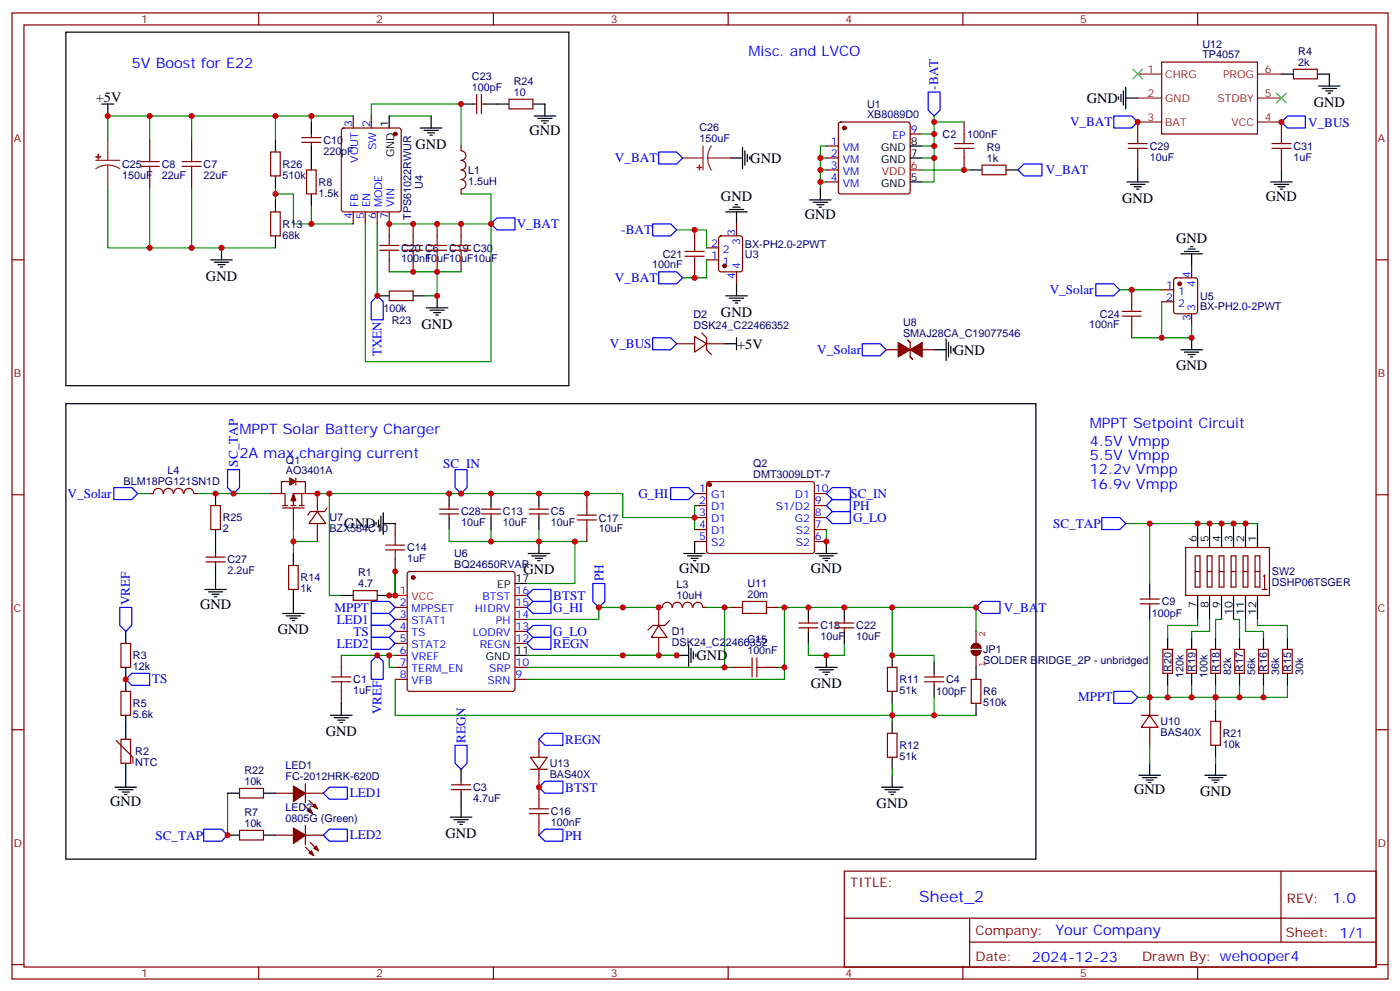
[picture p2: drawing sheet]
<svg xmlns="http://www.w3.org/2000/svg" width="412mm" height="292mm" viewBox="0 0 412 292" stroke-linecap="round" stroke-linejoin="round" font-family="sans-serif">
<g fill="none" stroke="#870000" stroke-width=".35">
<path d="M3.5 3.8h405.4v284.3h-405.4zM7.1 7.3h398.2v277.3h-398.2zM76.2 3.8v3.5M145.3 3.8v3.5M214.5 3.8v3.5M283.6 3.8v3.5M342.2 18.3h28.2v21.1h-28.2zM352.8 3.8v3.5M91.7 39.4v1.1M100.8 37.9l.4-.2h16.3l.5 .2 .2 .5v23.3l-.3 .5-.4 .2h-16.3l-.5-.3-.2-.4v-23.3zM104.1 34.1v3.6M109.4 34.1v3.6"/>
<path d="M139.3 30.6h1.1M140.4 27.8v5.6M141.8 27.8v5.6M141.8 30.6h1.1M149.9 29.2h7.1v2.8h-7.1zM247.2 36.1l.4-.2h19.8l.5 .2 .2 .5v19.8l-.2 .5-.5 .2h-19.8l-.4-.3-.3-.4v-19.8zM268.1 39.4h3.5M284 35.9v3.5M335.1 35.9v3.5M377.5 35.9v3.5M381 20.4h7.1v2.8h-7.1zM44.1 41.2v3.5"/>
<path d="M44.1 51.8v3.5M56.4 41.2v3.5M56.4 51.8v3.5M79.7 44.7h2.8v7.1h-2.8zM88.9 41.9h5.6M88.9 40.5h5.6M90.3 50h2.8v7.1h-2.8zM91.7 41.9v1.1M135.8 43v1.4a1.41 1.41 0 0 1 1.4 1.4 1.41 1.41 0 0 1-1.4 1.4 1.41 1.41 0 0 1 1.4 1.4 1.41 1.41 0 0 1-1.4 1.4 1.41 1.41 0 0 1 1.4 1.4 1.41 1.41 0 0 1-1.4 1.4 1.41 1.41 0 0 1 1.4 1.5 1.41 1.41 0 0 1-1.4 1.4v1.4M243.4 43h3.5M243.4 46.5h3.5M243.4 50h3.5"/>
<path d="M243.4 53.6h3.5M284 46.5v3.5M289.3 48.6h7v2.8h-7zM335.1 46.5v3.5M377.5 46.5v3.5M3.5 76.5h3.6M79.7 62.4h2.8v7h-2.8zM104.1 62.4v3.5M107.6 62.4v3.5M111.1 62.4v3.5M114.7 62.4v7M114.7 76.5v3.5"/>
<path d="M121.7 65.9v3.5M121.7 76.5v3.5M128.8 65.9v3.5M128.8 76.5v3.5M135.8 65.9v3.5M135.8 76.5v3.5M204.6 67.7v3.5M204.6 78.2v3.6M208.1 76.5h3.6M208.1 73h3.6M211.9 69.6l.5-.2h5.6l.7 .5v9.4l-.4 .7h-5.9l-.7-.5v-9.4zM217 65.9v3.5"/>
<path d="M351 78.2v3.6M405.3 76.5h3.6M114.7 85.7h7v2.8h-7zM204.6 99.1l3.5 2.1-3.5 2.4zM206.7 98l1.4 1.4v3.5l1.4 1.5M217 80v3.5M333.4 85.3v3.5M333.4 95.9v3.5M342.2 85.3h3.5M342.2 88.8h3.5M346 82l.4-.2h5.7l.6 .4 .1 9.5-.5 .6-5.9 .1-.6-.5-.1-9.4zM351 92.4v3.5"/>
<path d="M199.3 101.2h5.3M208.1 101.2h5.3M261.1 102.9h3.5M268.1 105.1l.7 .7-.7-.7M268.1 100.8l-.7-.7 .7 .7M268.1 100.8v4.3M271.6 102.9h3.6M3.5 145.6h3.6M44.1 145.3h1.1M45.2 145.2a1.41 1.41 0 0 1 1.4-1.5 1.41 1.41 0 0 1 1.4 1.6M48.2 145.2a1.41 1.41 0 0 1 1.4-1.5 1.41 1.41 0 0 1 1.4 1.5M51.2 145.2a1.41 1.41 0 0 1 1.4-1.5 1.41 1.41 0 0 1 1.4 1.5"/>
<path d="M54.2 145.2a1.41 1.41 0 0 1 1.4-1.5 1.41 1.41 0 0 1 1.4 1.6M57.1 145.3h1.1M62.1 148.8h2.8v7.1h-2.8zM79.4 145.3h3.5M83.3 149.5h6.3M83.3 148.8h1.4M85.4 141.7h-2.5v3.6h1.1v3.5M85.7 148.8h1.4M86.4 149.5v6.4M87.1 141.7h2.9v3.6M87.1 140.7v2.1M88.2 148.8h1.4"/>
<path d="M88.9 145.3v3.5M90 145.3h-3.6v3.5M90 145.3h3.5v5.3M93.5 150.6l2.5 3.5h-5zM93.5 154.1v5.3M96.3 149.5l-.7 1.1h-4.2l-.7 1M116.4 154.1v3.5M129.5 151.3h5.6M129.5 149.9h5.6M132.3 148.8v1.1M132.3 151.3v1M141.8 151.3h5.7"/>
<path d="M141.8 149.9h5.7M144.6 148.8v1.1M144.6 151.3v1M155.9 151.3h5.7M155.9 149.9h5.7M158.7 148.8v1.1M158.7 151.3v1M172.9 145.3v3.5M172.9 155.9v3.5M204.6 148.8h3.5M204.6 145.3h3.5M204.6 152.3h3.5"/>
<path d="M204.6 155.9h3.5M204.6 159.4h3.5M208.4 142l.4-.3 30.7 .1 .4 .7-.1 20-.6 .4-30.6-.1-.5-.6v-19.7zM239.9 148.8h3.5M239.9 145.3h3.5M239.9 152.3h3.5M239.9 155.9h3.5M239.9 159.4h3.5M405.3 145.6h3.6M60.7 165.4h5.6M60.7 164h5.6M63.5 162.9v1.1"/>
<path d="M63.5 165.4v1M85 166.4h2.8v7.1h-2.8zM104.1 173.8h7v2.9h-7zM116.4 178.8h3.5M116.4 164.7v3.5M120.2 168.4l.4-.2h30.4l.5 .2 .2 .5v33.9l-.2 .5-.5 .2h-30.4l-.4-.3-.3-.4v-33.9zM151.7 178.8h3.5M151.7 175.3h3.5M195.1 178.8h-1.1v5.3M195.1 178.8a1.41 1.41 0 0 1 1.4-1.5 1.41 1.41 0 0 1 1.4 1.5M198.1 178.8a1.41 1.41 0 0 1 1.4-1.5 1.41 1.41 0 0 1 1.4 1.5M201.1 178.8a1.41 1.41 0 0 1 1.4-1.5 1.41 1.41 0 0 1 1.4 1.5"/>
<path d="M204.2 178.8a1.41 1.41 0 0 1 1.4-1.5 1.41 1.41 0 0 1 1.4 1.5M207.1 178.8h1M215.2 178.8h3.5M225.8 178.8h3.5M335.8 177.7h5.7M335.8 176.3h5.7M338.7 175.3v1M338.7 177.7v1.1M349.2 161.1h24.7v14.2h-24.7zM352.1 163.6h1.4v9.2h-1.4zM352.1 168.2h1.4M355.6 163.6h1.4v9.2h-1.4z"/>
<path d="M355.6 168.2h1.4M359.1 163.6h1.4v9.2h-1.4zM359.1 168.2h1.4M362.7 163.6h1.4v9.2h-1.4zM362.7 168.2h1.4M366.2 163.6h1.4v9.2h-1.4zM366.2 168.2h1.4M369.7 163.6h1.4v9.2h-1.4zM369.7 168.2h1.4M371.8 173.5h1.4M372.2 169.6l.3-.3v4.2M35.6 189.4h2.9v7h-2.9z"/>
<path d="M100.5 192.9v3.5M116.4 182.3h3.5M116.4 185.8h3.5M116.4 189.4h3.5M116.4 192.9h3.5M116.4 196.4h3.5M116.4 200h3.5M151.7 182.3h3.5M151.7 185.8h3.5M151.7 189.4h3.5M151.7 196.4h3.5M151.7 200h3.5"/>
<path d="M194 184.1l2.5 3.5h-4.6zM194 187.6v5.3M197.2 182.7l-1.4 1.4h-3.5l-1.4 1.4M215.2 196.4h3.5M225.8 196.4h3.5M235.3 184.8h5.6M235.3 183.4h5.6M238.1 182.3v1.1M238.1 184.8v1M245.9 184.8h5.6M245.9 183.4h5.6M248.7 182.3v1.1"/>
<path d="M248.7 184.8v1M261.4 196.4h2.8v7.1h-2.8zM272.3 199.2h5.7M275.2 198.2v1M286.1 200h2.8v7h-2.8zM342.5 191.1h2.9v7.1h-2.9zM349.6 191.1h2.8v7.1h-2.8zM356.7 191.1h2.8v7.1h-2.8zM363.7 191.1h2.8v7.1h-2.8zM370.8 191.1h2.8v7.1h-2.8zM377.8 191.1h2.8v7.1h-2.8zM3.5 214.8h3.6"/>
<path d="M34.2 217.9l5 5v1.7M35.6 217.6h2.9v7h-2.9zM35.6 203.5h2.9v7h-2.9zM100.5 203.5v3.5M158.7 217.6v5.3M261.4 215.8h2.8v7.1h-2.8zM272.3 200.7h5.7M275.2 200.7v1M336.2 210.5h4.9M338.7 210.5l2.4 3.6h-4.9zM338.7 205.2v5.3M338.7 214.1v5.3"/>
<path d="M356.7 212.3h2.8v7.1h-2.8zM405.3 214.8h3.6M70.6 232.1h7v2.8h-7zM81.1 233.5h5.3M89.6 237l2.5 2.5M90 233.5h5.2M90 230.6v5.7M91 235.6l2.5 2.5M133 232.4h5.6M133 231h5.6M135.8 229.9v1.1M135.8 232.4v1.1"/>
<path d="M156.3 222.9h4.9l-2.5 3.5zM156.3 226.4h4.9M158.7 226.4v8.8M70.6 244.4h7v2.8h-7zM81.1 245.8h5.3M90 243v5.6M90 245.8h5.2M90 249.3l2.4 2.5M91.4 247.9l2.4 2.5M158.7 242.3v3.5M248.7 256.4h156.6v28.2h-156.6zM377.3 256.4v20.9"/>
<path d="M248.7 270.2h156.5M285.6 277.3h119.6M285.6 270.2v14.2M3.5 283.9h3.6M76.2 284.6v3.5M145.3 284.6v3.5M214.5 284.6v3.5M283.6 284.6v3.5M352.8 284.6v3.5M405.3 283.9h3.6"/>
</g>
<g fill="none" stroke="#000" stroke-width=".35">
<path d="M19.4 9.5h148.2v104h-148.2zM30 30.6h3.5M31.7 30.6v3.5M91.7 35.9v3.5M114.7 34.1v3.6M123.8 37.7h6.4M124.9 38.4h4.2M125.9 39.1h2.2M126.6 39.8h.8M127 34.1v3.6M135.8 30.6h3.5M142.9 30.6h7"/>
<path d="M157 30.6h3.5v3.5M157.3 34.1h6.4M158.4 34.9h4.2M159.5 35.6h2.1M160.2 36.3h.7M329.5 28.5v.7M330.2 27.8v2.1M330.9 26.7v4.3M331.6 28.9h3.5M331.6 25.7v6.3M377.5 21.8h3.5M388.1 21.8h3.5v3.5"/>
<path d="M388.4 25.3h6.4M389.5 26h4.2M390.5 26.7h2.1M391.2 27.4h.7M81.1 41.2v3.5M81.1 51.8v3.5M81.1 58.8v3.6M91.7 43v7M91.7 57.1v3.5M215.2 46.5h3.5M218.7 43.3v6.4M219.4 44.4v4.2"/>
<path d="M220.1 45.4v2.2M220.8 46.1v.7M238.5 58.8h6.3M239.5 59.5h4.3M241.7 55.3v3.5M268.1 46.5h3.5M268.1 53.6h3.5M268.1 43h3.5M285.8 50h3.5M296.3 50h3.6M332 53.6h6.3M333 54.3h4.3"/>
<path d="M334.1 55h2.1M334.8 55.7h.7M335.1 50v3.6M374.3 53.6h6.3M375.4 54.3h4.2M376.4 55h2.1M377.1 55.7h.7M377.5 50v3.6M62.1 76.5h6.3M63.1 77.2h4.3M64.2 77.9h2.1M64.9 78.6h.7"/>
<path d="M65.3 73v3.5M81.1 69.4v3.6M213.8 62.4h6.3M214.8 61.7h4.3M215.9 61h2.1M216.6 60.3h.7M217 62.4v3.5M240.6 60.3h2.1M241.3 61h.7M347.8 74.7h6.4M348.9 74h4.2M350 73.3h2.1"/>
<path d="M350.7 72.6h.7M351 74.7v3.5M111.1 87.1h3.6M121.7 87.1h3.5M125.6 90.6h6.3M126.6 91.3h4.3M127.7 92h2.1M128.4 92.7h.7M128.8 87.1v3.5M213.8 87.1h6.3M214.8 87.8h4.3M215.9 88.5h2.1"/>
<path d="M216.6 89.2h.7M217 83.5v3.6M217 99.4v3.5M278.7 99.8v6.3M351 99.4v3.5M19.4 118.8h285.8v134.1h-285.8zM213.4 101.2h3.6M275.2 102.9h3.5M279.4 100.8v4.3M280.1 101.9v2.1M280.8 102.6v.7M347.8 102.9h6.4"/>
<path d="M348.9 103.6h4.2M350 104.4h2.1M350.7 105.1h.7M63.5 145.3v3.5M63.5 155.9v7M110.8 153.7v.7M111.5 153v2.2M112.2 152v4.2M112.9 154.1h3.5M112.9 150.9v6.4M132.3 145.3v3.5M132.3 152.3v3.6"/>
<path d="M144.6 145.3v3.5M144.6 152.3v3.6M158.7 145.3v3.5M158.7 152.3v3.6M158.7 159.4v3.5M204.6 159.4v3.5M243.4 159.4v3.5M352.8 154.1v7M356.3 154.1v7M359.8 154.1v7M363.4 154.1v7M366.9 154.1v7"/>
<path d="M370.4 154.1v7M60.3 173.5h6.4M61.4 174.2h4.2M62.4 174.9h2.2M63.1 175.6h.8M63.5 166.4v7.1M86.4 162.9v3.5M86.4 173.5v7.1M100.5 175.3h3.6M111.1 175.3h3.6M151.7 171.7h3.5M155.6 162.9h6.3"/>
<path d="M156.6 163.6h4.3M157.7 164.3h2.1M158.4 165h.7M201.4 162.9h6.4M202.5 163.6h4.2M203.6 164.3h2.1M204.3 165h.7M238.1 178.8v3.5M240.2 162.9h6.4M241.3 163.6h4.2M242.4 164.3h2.1M243.1 165h.7"/>
<path d="M248.7 178.8v3.5M338.7 171.7v3.6M338.7 178.8v3.5M352.8 175.3v7M356.3 175.3v7M359.8 175.3v7M363.4 175.3v7M366.9 175.3v7M370.4 175.3v7M37 185.8v3.6M37 196.4v7.1M83.3 180.6h6.3"/>
<path d="M84.3 181.3h4.2M85.4 182h2.1M86.1 182.7h.7M151.7 192.9h3.5M199.3 192.9h3.5M202.8 189.7v6.4M203.6 190.8v4.2M204.3 191.8v2.2M205 192.5v.8M238.1 185.8v3.6M240.2 196.4h6.4M241.3 197.1h4.2"/>
<path d="M242.4 197.8h2.1M243.1 198.5h.7M243.4 192.9v3.5M248.7 185.8v3.6M262.8 192.9v3.5M275.2 194.7v3.5M287.5 196.4v3.6M344 187.6v3.5M344 198.2v3.5M351 187.6v3.5M351 198.2v3.5M358.1 187.6v3.5"/>
<path d="M358.1 198.2v3.5M365.1 187.6v3.5M365.1 198.2v3.5M372.2 187.6v3.5M372.2 198.2v3.5M379.2 187.6v3.5M379.2 198.2v3.5M37 210.5v7.1M97.4 210.5h6.3M98.4 211.2h4.3M99.5 211.9h2.1M100.2 212.7h.7"/>
<path d="M100.5 207v3.5M262.8 203.5v3.5M262.8 212.3v3.5M275.2 201.7v3.5M287.5 207v3.5M358.1 208.8v3.5M358.1 219.4v3.5M33.9 231.7h6.3M34.9 232.4h4.3M36 233.1h2.1M36.7 233.8h.7M37 224.6v7.1"/>
<path d="M67 233.5h3.6M77.6 233.5h3.5M135.8 226.4v3.5M135.8 233.5v7M259.6 231.7h6.4M260.7 232.4h4.2M261.8 233.1h2.1M262.5 233.8h.7M262.8 222.9v3.5M262.8 228.2v3.5M335.5 228.2h6.3M336.5 228.9h4.3"/>
<path d="M337.6 229.6h2.1M338.3 230.3h.7M338.7 224.6v3.6M354.9 228.2h6.3M356 228.9h4.2M357 229.6h2.1M357.7 230.3h.7M358.1 224.6v3.6M67 245.8h3.6M77.6 245.8h3.5M132.6 240.5h6.4M133.7 241.2h4.2"/>
<path d="M134.8 241.9h2.1M135.5 242.6h.7"/>
</g>
<g fill="none" stroke="#00f" stroke-width=".35">
<path d="M273.4 27.1h3.5v5.3l-1.7 1.7-1.8-1.7zM328.1 34.1h5.3l1.7 1.8-1.7 1.8h-5.3zM377.5 35.9l1.7-1.8h5.3v3.6h-5.3zM194 44.7h5.3l1.8 1.8-1.8 1.8h-5.3zM299.9 50l1.7-1.7h5.3v3.5h-5.3zM144.6 65.9l1.8-1.8h5.3v3.6h-5.3zM192.3 65.9h5.3l1.7 1.8-1.7 1.7h-5.3zM111.1 87.1l1.8 1.7v5.3h-3.5v-5.3zM192.3 99.4h5.3l1.7 1.8-1.7 1.7h-5.3zM194 80h5.3l1.8 1.8-1.8 1.7h-5.3zM322.8 83.5h5.3l1.7 1.8-1.7 1.8h-5.3zM254 101.2h5.3l1.8 1.7-1.8 1.8h-5.3z"/>
<path d="M67 138.2h3.6v5.3l-1.8 1.8-1.8-1.8zM134.1 138.2h3.5v5.3l-1.8 1.8-1.7-1.8zM33.5 143.5h5.3l1.8 1.8-1.8 1.7h-5.3zM197.6 143.5h5.2l1.8 1.8-1.8 1.7h-5.2zM243.4 152.3l1.8-1.7h5.3v3.5h-5.3zM243.4 145.3l1.8-1.8h5.3v3.5h-5.3zM243.4 148.8l1.8-1.8h5.3v3.6h-5.3zM324.6 152.3h5.2l1.8 1.8-1.8 1.8h-5.2zM35.3 178.8h3.5v5.3l-1.8 1.7-1.7-1.7zM109.4 177h5.3l1.7 1.8-1.7 1.8h-5.3zM155.2 175.3l1.8-1.8h5.3v3.5h-5.3zM155.2 178.8l1.8-1.8h5.3v3.6h-5.3z"/>
<path d="M174.6 171.7h3.6v5.3l-1.8 1.8-1.8-1.8zM287.5 178.8l1.8-1.8h5.3v3.6h-5.3zM37 200l1.8-1.8h5.3v3.5h-5.3zM109.4 184.1h5.3l1.7 1.7-1.7 1.8h-5.3zM109.4 180.6h5.3l1.7 1.7-1.7 1.8h-5.3zM109.4 187.6h5.3l1.7 1.8-1.7 1.7h-5.3zM111.1 192.9l1.8 1.8v5.3h-3.5v-5.3zM155.2 189.4l1.8-1.8h5.3v3.5h-5.3zM155.2 185.8l1.8-1.7h5.3v3.5h-5.3zM134.1 219.4h3.5v5.2l-1.8 1.8-1.7-1.8zM158.7 217.6l1.8-1.8h5.3v3.6h-5.3zM328.1 203.5h5.3l1.7 1.7-1.7 1.8h-5.3z"/>
<path d="M95.2 233.5l1.8-1.8h5.3v3.5h-5.3zM158.7 231.7l1.8-1.8h5.3v3.6h-5.3zM60 244.1h5.3l1.7 1.7-1.7 1.8h-5.3zM95.2 245.8l1.8-1.7h5.3v3.5h-5.3zM158.7 245.8l1.8-1.7h5.3v3.5h-5.3z"/>
</g>
<g fill="#870000" stroke="#870000" stroke-width=".35">
<path d="M86.4 145.3l.7 2.1h-1.4z"/>
<path d="M85.4 140.7l1.7 1-1.7 1.1z"/>
<path d="M92.1 237.3l.7-.7 .7 1.5z"/>
<path d="M90.7 238.8l.7-.7 .7 1.4z"/>
<path d="M86.4 231.4l3.6 2.1-3.6 2.4z"/>
<path d="M92.4 249.7l.7-.7 .7 1.4z"/>
<path d="M91 251.1l.7-.7 .7 1.4z"/>
<path d="M86.4 243.7l3.6 2.1-3.6 2.5z"/>
<path d="M264.6 100.8l3.5 2.1-3.5 2.2z"/>
<path d="M268.1 102.9l3.5-2.1v4.3z"/>
<circle cx="248.7" cy="37.7" r=".53"/>
<circle cx="116.4" cy="39.4" r=".53"/>
<circle cx="213.4" cy="78.2" r=".53"/>
<circle cx="347.5" cy="83.5" r=".53"/>
<circle cx="121.7" cy="170" r=".53"/>
<circle cx="209" cy="142.6" r=".53"/>
</g>
<path d="M268.1 50h3.5M116.4 175.3h3.5" fill="none" stroke="#f00" stroke-width=".35"/>
<g fill="none" stroke="#008700" stroke-width=".35">
<path d="M44.1 34.1v7.1M56.4 34.1v7.1M81.1 34.1h-49.4v7.1M91.7 34.1v1.8M104.1 34.1h-23v7.1M109.4 34.1v-3.5h26.4v12.4M114.7 34.1h12.3M271.6 39.4h3.6v14.2h-3.6M275.2 34.1v5.3M275.2 35.9h8.8M31.7 55.3v17.7h49.4M44.1 55.3v17.7"/>
<path d="M56.4 55.3v17.7M81.1 57.1h5.3v8.8h17.7M81.1 55.3v3.5M135.8 57.1h8.8v8.8h-29.9M241.7 53.6h1.7M241.7 50h1.7M241.7 46.5h1.7M243.4 43h-1.7v12.3M271.6 50h14.2M271.6 46.5h3.6M271.6 43h3.6M91.7 60.6v5.3"/>
<path d="M107.6 65.9v40.6h37v-40.6M111.1 65.9v21.2M199.3 67.7h8.8v5.3M208.1 76.5v5.3h-7M114.7 80h14.1v7.1h-3.6M128.8 80h7M329.8 85.3h12.4M333.4 99.4h8.8M342.2 88.8v10.6h8.8v-3.5M40.6 145.3h3.5M58.2 145.3h21.2M86.4 159.4h7.1"/>
<path d="M86.4 155.9v7M93.5 145.3h3.5v30h3.5M97 145.3h86.4v7h21.2M132.3 155.9v3.5h12.3M144.6 155.9v3.5h14.1M158.7 155.9v3.5M158.7 159.4h10.6M172.9 159.4h-3.6v12.3h-14.1M204.6 148.8v7.1M243.4 155.9v3.5M331.6 154.1h38.8M338.7 154.1v17.6"/>
<path d="M114.7 175.3h1.7v-7.1v7.1M176.4 178.8h17.6M183.4 178.8h-7v3.5h-21.2M208.1 178.8h7.1M213.4 178.8v17.6h-58.2M229.3 178.8h1.8v21.2h-75.9M231.1 178.8h31.7v14.1h12.4v1.8M262.8 178.8h24.7v7M100.5 192.9h15.9M114.7 192.9v3.5h1.7M116.4 200v10.5h146.4v-3.5M155.2 192.9h44.1"/>
<path d="M213.4 196.4h1.8M229.3 196.4h1.8M238.1 189.4v3.5h10.6v-3.5M338.7 182.3v22.9M352.8 182.3v1.8h-8.8v3.5M356.3 182.3v3.5h-5.3v1.8M359.8 182.3h-1.7v5.3M363.4 182.3h1.7v5.3M366.9 182.3v3.5h5.3v1.8M370.4 182.3v1.8h8.8v3.5M275.2 205.2v5.3h-12.4v1.8M275.2 210.5h12.3"/>
<path d="M338.7 219.4v5.2M344 201.7v3.5M351 201.7v3.5M358.1 201.7v7.1M365.1 201.7v3.5M372.2 201.7v3.5M379.2 201.7v3.5h-44.1M67 233.5v12.3M262.8 226.4v1.8M358.1 222.9v1.7"/>
</g>
<g fill="none" stroke="#a10000" stroke-width=".35">
<path d="M284 39.4v2.9M335.1 39.4v2.9M377.5 39.4v2.9M41.3 47.6h5.6M41.3 49h5.6M44.1 44.7v2.9M44.1 49v2.8M53.6 47.6h5.7M53.6 49h5.7M56.4 44.7v2.9M56.4 49v2.8M281.2 43.7h5.6"/>
<path d="M281.2 42.3h5.6M284 43.7v2.8M332.3 43.7h5.7M332.3 42.3h5.7M335.1 43.7v2.8M374.6 43.7h5.7M374.6 42.3h5.7M377.5 43.7v2.8M111.8 73.7h5.7M111.8 72.2h5.7M114.7 69.4v2.8M114.7 73.7v2.8"/>
<path d="M118.9 73.7h5.6M118.9 72.2h5.6M121.7 69.4v2.8M121.7 73.7v2.8M125.9 73.7h5.7M125.9 72.2h5.7M128.8 69.4v2.8M128.8 73.7v2.8M133 73.7h5.6M133 72.2h5.6M135.8 69.4v2.8M135.8 73.7v2.8"/>
<path d="M201.8 75.4h5.6M201.8 74h5.6M204.6 71.2v2.8M204.6 75.4v2.8M330.6 93.1h5.6M330.6 91.7h5.6M333.4 88.8v2.9M333.4 93.1v2.8M116.4 157.6v2.8M170 153h5.7M170 151.6h5.7M172.9 148.8v2.8"/>
<path d="M172.9 153v2.9M113.6 160.4h5.6M113.6 161.9h5.6M116.4 161.9v2.8M218.7 177h7.1v3.6h-7.1zM97.7 199.2h5.7M100.5 196.4v2.8M218.7 196.4h2.8M221.5 193.6v5.6M223 196.4h2.8M223 193.6v5.6M97.7 200.7h5.7"/>
<path d="M100.5 200.7v2.8M155.9 239.5h5.7M155.9 238.1h5.7M158.7 235.2v2.9M158.7 239.5v2.8"/>
</g>
<g fill="#8c2424" stroke="#8c2424" stroke-width=".35">
<path d="M28.9 45.4l.1 1.4z"/>
<path d="M28.2 46.1l1.4 .1z"/>
<path d="M205.3 49.3h1.4z"/>
<path d="M206 48.6l.1 1.4z"/>
</g>
<g fill="none" stroke="#8c2424" stroke-width=".35">
<path d="M335.1 21.8h7.1M335.1 28.9h7.1M335.1 35.9h7.1M370.4 21.8h7.1M370.4 28.9h7.1M370.4 35.9h7.1M28.2 47.2h7.1M31.7 48.6l-1.8 .3-1.7 .8M31.7 48.6l1.9 .2 1.7 .9M31.7 41.2v6M31.7 48.6v6.7M201.1 46.5h6"/>
<path d="M207.1 43v7M208.5 46.5l.2 1.8 .8 1.7M208.5 46.5h6.7M209.5 43l-.8 1.6-.2 1.9"/>
</g>
<g fill="#850000" stroke="#850000" stroke-width=".35">
<path d="M286.1 191.5h2.8a1.41 1.41 0 0 1-1.4 1.4 1.41 1.41 0 0 1-1.4-1.4z"/>
<path d="M286.7 189.6a1.41 1.41 0 0 1 1.5-.1 1.41 1.41 0 0 1 .7 1.3h-2.8z"/>
</g>
<path d="M286.1 191.5h2.8a1.41 1.41 0 0 1-1.4 1.4 1.41 1.41 0 0 1-1.4-1.4zM286.7 189.6a1.41 1.41 0 0 1 1.5-.1 1.41 1.41 0 0 1 .7 1.3h-2.8zM287.5 185.8v3.6M287.5 192.9v3.5" fill="none" stroke="#850000" stroke-width=".35"/>
<path d="M333.7 20.4l2.8 2.8M336.5 20.4l-2.8 2.8M376.1 27.4l2.8 2.9M378.9 27.4l-2.8 2.9" fill="none" stroke="#3c3" stroke-width=".35"/>
<g fill="#c00">
<circle cx="241.7" cy="53.6" r=".88"/>
<circle cx="241.7" cy="50" r=".88"/>
<circle cx="241.7" cy="46.5" r=".88"/>
<circle cx="275.2" cy="43" r=".88"/>
<circle cx="275.2" cy="46.5" r=".88"/>
<circle cx="275.2" cy="39.4" r=".88"/>
<circle cx="275.2" cy="35.9" r=".88"/>
<circle cx="284" cy="50" r=".88"/>
<circle cx="44.1" cy="73" r=".88"/>
<circle cx="56.4" cy="73" r=".88"/>
<circle cx="56.4" cy="34.1" r=".88"/>
<circle cx="44.1" cy="34.1" r=".88"/>
<circle cx="31.8" cy="34.1" r=".88"/>
<circle cx="81.1" cy="34.1" r=".88"/>
<circle cx="81.1" cy="57.1" r=".88"/>
<circle cx="65.3" cy="73" r=".88"/>
<circle cx="91.7" cy="34.1" r=".88"/>
<circle cx="213.4" cy="178.8" r=".88"/>
<circle cx="176.4" cy="178.8" r=".88"/>
<circle cx="213.4" cy="196.4" r=".88"/>
<circle cx="116.4" cy="175.3" r=".88"/>
<circle cx="231.1" cy="196.4" r=".88"/>
<circle cx="231.1" cy="178.8" r=".88"/>
<circle cx="243.4" cy="192.9" r=".88"/>
<circle cx="114.7" cy="192.9" r=".88"/>
<circle cx="262.8" cy="210.5" r=".88"/>
<circle cx="262.8" cy="192.9" r=".88"/>
<circle cx="262.8" cy="178.8" r=".88"/>
<circle cx="116.4" cy="168.2" r=".88"/>
<circle cx="111.1" cy="192.9" r=".88"/>
<circle cx="352.8" cy="154.1" r=".88"/>
<circle cx="356.3" cy="154.1" r=".88"/>
<circle cx="359.8" cy="154.1" r=".88"/>
<circle cx="363.4" cy="154.1" r=".88"/>
<circle cx="366.9" cy="154.1" r=".88"/>
<circle cx="338.7" cy="154.1" r=".88"/>
<circle cx="338.7" cy="205.2" r=".88"/>
<circle cx="344" cy="205.2" r=".88"/>
<circle cx="351" cy="205.2" r=".88"/>
<circle cx="358.1" cy="205.2" r=".88"/>
<circle cx="365.1" cy="205.2" r=".88"/>
<circle cx="372.2" cy="205.2" r=".88"/>
<circle cx="183.4" cy="192.9" r=".88"/>
<circle cx="158.8" cy="231.7" r=".88"/>
<circle cx="158.8" cy="159.4" r=".88"/>
<circle cx="169.3" cy="159.4" r=".88"/>
<circle cx="333.4" cy="85.3" r=".88"/>
<circle cx="351" cy="99.4" r=".88"/>
<circle cx="342.2" cy="99.4" r=".88"/>
<circle cx="91.7" cy="65.9" r=".88"/>
<circle cx="128.8" cy="65.9" r=".88"/>
<circle cx="121.7" cy="65.9" r=".88"/>
<circle cx="114.7" cy="65.9" r=".88"/>
<circle cx="199.3" cy="192.9" r=".88"/>
<circle cx="204.6" cy="81.8" r=".88"/>
<circle cx="204.6" cy="67.7" r=".88"/>
<circle cx="128.8" cy="87.1" r=".88"/>
<circle cx="121.7" cy="80" r=".88"/>
<circle cx="128.8" cy="80" r=".88"/>
<circle cx="111.1" cy="87.1" r=".88"/>
<circle cx="135.8" cy="30.6" r=".88"/>
<circle cx="93.5" cy="145.3" r=".88"/>
<circle cx="68.8" cy="145.3" r=".88"/>
<circle cx="144.6" cy="65.9" r=".88"/>
<circle cx="135.8" cy="65.9" r=".88"/>
<circle cx="144.6" cy="159.4" r=".88"/>
<circle cx="275.2" cy="210.5" r=".88"/>
<circle cx="287.5" cy="178.8" r=".88"/>
<circle cx="67" cy="245.8" r=".88"/>
<circle cx="37" cy="200" r=".88"/>
<circle cx="194" cy="192.9" r=".88"/>
<circle cx="86.4" cy="159.4" r=".88"/>
<circle cx="63.5" cy="145.3" r=".88"/>
<circle cx="238.1" cy="178.8" r=".88"/>
<circle cx="248.7" cy="178.8" r=".88"/>
<circle cx="243.4" cy="159.4" r=".88"/>
<circle cx="204.6" cy="152.3" r=".88"/>
<circle cx="97" cy="145.3" r=".88"/>
<circle cx="158.8" cy="145.3" r=".88"/>
<circle cx="144.6" cy="145.3" r=".88"/>
<circle cx="132.3" cy="145.3" r=".88"/>
<circle cx="172.9" cy="145.3" r=".88"/>
<circle cx="135.8" cy="145.3" r=".88"/>
<circle cx="194" cy="178.8" r=".88"/>
<circle cx="183.4" cy="178.8" r=".88"/>
<circle cx="114.7" cy="175.3" r=".88"/>
<circle cx="335.1" cy="35.9" r=".88"/>
<circle cx="377.5" cy="35.9" r=".88"/>
</g>
<text font-size="4.6" fill="#00f" x="270.8" y="265.4">Sheet_2</text>
<g font-size="4.2" fill="#00f">
<text x="220.5" y="16.5">Misc. and LVCO</text>
<text x="38.8" y="20">5V Boost for E22</text>
<text x="321" y="125.9">MPPT Setpoint Circuit</text>
<text x="70.6" y="127.6">MPPT Solar Battery Charger</text>
<text x="321" y="131.2">4.5V Vmpp</text>
<text x="70.6" y="134.7">2A max charging current</text>
<text x="321" y="135.4">5.5V Vmpp</text>
<text x="321" y="139.6">12.2v Vmpp</text>
<text x="321" y="143.9">16.9v Vmpp</text>
<text x="392.5" y="265.7">1.0</text>
<text x="310.9" y="275.2">Your Company</text>
<text x="304" y="283">2024-12-23</text>
</g>
<g font-size="4.2">
<text x="28.2" y="29.9">+5V</text>
<text x="320.1" y="30.2">GND</text>
<text x="387" y="31.4">GND</text>
<text x="155.9" y="39.8">GND</text>
<text x="122.4" y="43.8">GND</text>
<text x="221" y="47.9">GND</text>
<text x="212.4" y="59.2">GND</text>
<text x="330.6" y="59.6">GND</text>
<text x="372.9" y="59.2">GND</text>
<text x="237.1" y="64.5">GND</text>
<text x="346.4" y="71.6">GND</text>
<text x="60.7" y="82.6">GND</text>
<text x="212.4" y="93.2">GND</text>
<text x="124.2" y="96.7">GND</text>
<text x="217.1" y="102.6">+5V</text>
<text x="281" y="104.4">GND</text>
<text x="346.4" y="109">GND</text>
<text x="101.4" y="155.5">GND</text>
<text x="154.2" y="168.9">GND</text>
<text x="200" y="168.6">GND</text>
<text x="238.8" y="168.6">GND</text>
<text x="58.9" y="179.1">GND</text>
<text x="81.8" y="186.6">GND</text>
<text x="205.1" y="194.4">GND</text>
<text x="238.8" y="202.5">GND</text>
<text x="96" y="216.5">GND</text>
<text x="334.1" y="233.8">GND</text>
<text x="32.5" y="237.3">GND</text>
<text x="258.2" y="237.7">GND</text>
<text x="353.5" y="234.2">GND</text>
<text x="131.2" y="246.6">GND</text>
</g>
<g font-size="3.9" fill="#00f">
<text x="276.4" y="26.4" transform="rotate(-90 276.4 26.4)">-BAT</text>
<text x="315.2" y="37.2">V_BAT</text>
<text x="385.4" y="37.4">V_BUS</text>
<text x="181.1" y="47.8">V_BAT</text>
<text x="308.1" y="51.3">V_BAT</text>
<text x="152.2" y="67.2">V_BAT</text>
<text x="183" y="68.9">-BAT</text>
<text x="181.1" y="83">V_BAT</text>
<text x="309.2" y="86.6">V_Solar</text>
<text x="112.4" y="104.9" transform="rotate(-90 112.4 104.9)">TXEN</text>
<text x="179.6" y="102.3">V_BUS</text>
<text x="240.7" y="104.2">V_Solar</text>
<text x="70.1" y="137.3" transform="rotate(-90 70.1 137.3)">SC_TAP</text>
<text x="130.6" y="137.7">SC_IN</text>
<text x="19.9" y="146.5">V_Solar</text>
<text x="188" y="146.5">G_HI</text>
<text x="250.5" y="146.5">SC_IN</text>
<text x="251.2" y="150.2">PH</text>
<text x="251.3" y="153.7">G_LO</text>
<text x="310.2" y="155.3">SC_TAP</text>
<text x="177.7" y="171" transform="rotate(-90 177.7 171)">PH</text>
<text x="38.3" y="178.1" transform="rotate(-90 38.3 178.1)">VREF</text>
<text x="163" y="176.6">BTST</text>
<text x="98.6" y="180.1">MPPT</text>
<text x="99.2" y="183.6">LED1</text>
<text x="163" y="180">G_HI</text>
<text x="295.7" y="180.1">V_BAT</text>
<text x="99.2" y="190.6">LED2</text>
<text x="104.2" y="187.1">TS</text>
<text x="163" y="190.7">REGN</text>
<text x="163" y="187.1">G_LO</text>
<text x="44.8" y="201.2">TS</text>
<text x="317.5" y="206.5">MPPT</text>
<text x="112.4" y="210.3" transform="rotate(-90 112.4 210.3)">VREF</text>
<text x="137.1" y="218.7" transform="rotate(-90 137.1 218.7)">REGN</text>
<text x="166.5" y="218.9">REGN</text>
<text x="166.5" y="233">BTST</text>
<text x="103" y="234.7">LED1</text>
<text x="45.8" y="247.1">SC_TAP</text>
<text x="103" y="247">LED2</text>
<text x="166.5" y="247.2">PH</text>
</g>
<g font-size="3.9" fill="#800">
<text x="250.5" y="261">TITLE:</text>
<text x="379.1" y="265.7">REV:</text>
<text x="287.4" y="275.2">Company:</text>
<text x="378.7" y="275.8">Sheet: 1/1</text>
<text x="287.4" y="282.9">Date:</text>
<text x="336.4" y="282.9">Drawn By: wehooper4</text>
</g>
<g font-size="3.2" fill="#800">
<text x="41.6" y="6.8">1</text>
<text x="110.8" y="6.8">2</text>
<text x="179.9" y="6.8">3</text>
<text x="249.1" y="6.8">4</text>
<text x="318.2" y="6.8">5</text>
<text x="4.1" y="41.9">A</text>
<text x="405.9" y="41.9">A</text>
<text x="4.1" y="111.1">B</text>
<text x="405.9" y="111.1">B</text>
<text x="4.1" y="180.2">C</text>
<text x="405.9" y="180.2">C</text>
<text x="4.1" y="249.3">D</text>
<text x="405.9" y="249.3">D</text>
<text x="41.6" y="287.6">1</text>
<text x="110.8" y="287.6">2</text>
<text x="179.9" y="287.6">3</text>
<text x="249.1" y="287.6">4</text>
<text x="318.2" y="287.6">5</text>
</g>
<g font-size="3.2" fill="#000080">
<text x="354.2" y="17.1">TP4057</text>
<text x="354.2" y="14.2">U12</text>
<text x="382.4" y="16.2">R4</text>
<text x="139" y="23.6">C23</text>
<text x="382.4" y="19.3">2k</text>
<text x="139" y="26.7">100pF</text>
<text x="151.4" y="28.2">10</text>
<text x="151.4" y="25">R24</text>
<text x="255.4" y="34.8">XB8089D0</text>
<text x="255.4" y="31.7">U1</text>
<text x="206" y="41.9">150uF</text>
<text x="206" y="38.7">C26</text>
<text x="277.7" y="40.6">C2</text>
<text x="284.9" y="40.6">100nF</text>
<text x="95.2" y="45.5">220pF</text>
<text x="95.2" y="42.4">C10</text>
<text x="290.7" y="47.6">1k</text>
<text x="290.7" y="44.4">R9</text>
<text x="338.7" y="47.3">10uF</text>
<text x="338.7" y="44.1">C29</text>
<text x="381" y="47.3">1uF</text>
<text x="381" y="44.1">C31</text>
<text x="36" y="52.6">150uF</text>
<text x="36" y="49.4">C25</text>
<text x="47.6" y="52.6">22uF</text>
<text x="47.6" y="49.4">C8</text>
<text x="60" y="52.6">22uF</text>
<text x="60" y="49.4">C7</text>
<text x="83.3" y="52.6">510k</text>
<text x="83.3" y="49.4">R26</text>
<text x="137.9" y="51.2">L1</text>
<text x="93.8" y="57.9">1.5k</text>
<text x="93.8" y="54.7">R8</text>
<text x="124.6" y="55.7" transform="rotate(-90 124.6 55.7)">U4</text>
<text x="137.9" y="54.3">1.5uH</text>
<text x="121.1" y="64.7" transform="rotate(-90 121.1 64.7)">TPS61022RWUR</text>
<text x="83.3" y="70.2">68k</text>
<text x="83.3" y="67">R13</text>
<text x="118.2" y="77.2">100nF</text>
<text x="118.2" y="74.1">C20 C6</text>
<text x="125.2" y="77.3">10uF10uF10uF</text>
<text x="132.3" y="74.1">C19 C30</text>
<text x="195.3" y="75.9">C21</text>
<text x="219.4" y="73">BX-PH2.0-2PWT</text>
<text x="219.4" y="76">U3</text>
<text x="192.1" y="79">100nF</text>
<text x="353.5" y="88.2">U5</text>
<text x="112.9" y="91.7">100k</text>
<text x="115.4" y="95.2">R23</text>
<text x="204.3" y="93.7">D2</text>
<text x="266" y="95.9">U8</text>
<text x="324" y="93.5">C24</text>
<text x="353.5" y="91.3">BX-PH2.0-2PWT</text>
<text x="204.3" y="96.9">DSK24_C22466352</text>
<text x="266" y="99.1">SMAJ28CA_C19077546</text>
<text x="320.8" y="96.6">100nF</text>
<text x="84.2" y="136.5">Q1</text>
<text x="221.9" y="137.4">Q2</text>
<text x="36.4" y="142.9">BLM18PG121SN1D</text>
<text x="49.3" y="139.5">L4</text>
<text x="84.2" y="139.6">AO3401A</text>
<text x="221.9" y="140.6">DMT3009LDT-7</text>
<text x="65.6" y="153.4">R25</text>
<text x="97" y="153.4">U7</text>
<text x="135.8" y="154.9">10uF</text>
<text x="135.8" y="151.7">C28</text>
<text x="148.2" y="154.9">10uF</text>
<text x="148.2" y="151.7">C13</text>
<text x="162.3" y="154.9">10uF</text>
<text x="162.3" y="151.7">C5</text>
<text x="176.4" y="153.5">C17</text>
<text x="65.6" y="156.6">2</text>
<text x="97" y="156.7">BZX584C10</text>
<text x="176.4" y="156.6">10uF</text>
<text x="67" y="165.8">C27</text>
<text x="119.9" y="165.5">1uF</text>
<text x="119.9" y="162.3">C14</text>
<text x="133.8" y="167.1">BQ24650RVAR</text>
<text x="133.8" y="164">U6</text>
<text x="67" y="169">2.2uF</text>
<text x="88.5" y="171.1">R14</text>
<text x="105.5" y="172.8">4.7</text>
<text x="105.5" y="169.6">R1</text>
<text x="199.3" y="173">L3</text>
<text x="220.1" y="172.8">U11</text>
<text x="374.6" y="172.6">DSHP06TSGER</text>
<text x="374.6" y="169.4">SW2</text>
<text x="88.5" y="174.3">1k</text>
<text x="199.3" y="176.2">10uH</text>
<text x="220.1" y="176">20m</text>
<text x="342.2" y="178.2">C9</text>
<text x="241.7" y="185.2">C18</text>
<text x="252.2" y="185.2">C22</text>
<text x="339.3" y="181.7">100pF</text>
<text x="197.9" y="190.2">DSK24_C22466352</text>
<text x="197.9" y="187">D1</text>
<text x="220.1" y="189.4">C15</text>
<text x="241.7" y="188.4">10uF</text>
<text x="252.2" y="188.4">10uF</text>
<text x="39.2" y="197.2">12k</text>
<text x="39.2" y="194">R3</text>
<text x="220.1" y="192.5">100nF</text>
<text x="289.6" y="195.4">SOLDER BRIDGE_2P - unbridged</text>
<text x="289.6" y="192.3">JP1</text>
<text x="345.1" y="197.7" transform="rotate(-90 345.1 197.7)">R20</text>
<text x="352.1" y="197.7" transform="rotate(-90 352.1 197.7)">R19</text>
<text x="359.2" y="197.7" transform="rotate(-90 359.2 197.7)">R18</text>
<text x="366.2" y="197.7" transform="rotate(-90 366.2 197.7)">R17</text>
<text x="373.3" y="197.7" transform="rotate(-90 373.3 197.7)">R16</text>
<text x="380.4" y="197.7" transform="rotate(-90 380.4 197.7)">R15</text>
<text x="104.1" y="201.1">C1</text>
<text x="264.9" y="201.1">R11</text>
<text x="278.7" y="201.1">C4</text>
<text x="348.6" y="199.5" transform="rotate(-90 348.6 199.5)">120k</text>
<text x="355.7" y="199.5" transform="rotate(-90 355.7 199.5)">100k</text>
<text x="362.7" y="198.5" transform="rotate(-90 362.7 198.5)">82k</text>
<text x="369.8" y="198.5" transform="rotate(-90 369.8 198.5)">56k</text>
<text x="376.8" y="198.5" transform="rotate(-90 376.8 198.5)">36k</text>
<text x="383.9" y="198.5" transform="rotate(-90 383.9 198.5)">30k</text>
<text x="39.2" y="208.2">R5</text>
<text x="104.1" y="204.3">1uF</text>
<text x="264.9" y="204.2">51k</text>
<text x="275.8" y="204.6">100pF</text>
<text x="289.6" y="207.8">510k</text>
<text x="289.6" y="204.6">R6</text>
<text x="39.2" y="211.3">5.6k</text>
<text x="341.8" y="213.5">U10</text>
<text x="264.9" y="220.5">R12</text>
<text x="341.8" y="216.7">BAS40X</text>
<text x="360.2" y="220.2">10k</text>
<text x="360.2" y="217">R21</text>
<text x="39.9" y="225.4">NTC</text>
<text x="39.9" y="222.3">R2</text>
<text x="72" y="227.8">R22</text>
<text x="84.1" y="226.4">LED1</text>
<text x="161.9" y="225.8">U13</text>
<text x="264.9" y="223.6">51k</text>
<text x="72" y="231">10k</text>
<text x="84.1" y="229.6">FC-2012HRK-620D</text>
<text x="139.3" y="232.8">C3</text>
<text x="161.9" y="228.9">BAS40X</text>
<text x="84.1" y="238.8">LED2</text>
<text x="139.3" y="235.9">4.7uF</text>
<text x="162.3" y="239.9">C16</text>
<text x="72" y="243.3">10k</text>
<text x="72" y="240.1">R7</text>
<text x="84.1" y="241.9">0805G (Green)</text>
<text x="162.3" y="243">100nF</text>
</g>
<g font-size="3.2" fill="#8d2323">
<text x="338.1" y="21.4">1</text>
<text x="343.3" y="22.9">CHRG</text>
<text x="360.3" y="22.9">PROG</text>
<text x="372.5" y="21.4">6</text>
<text x="338.1" y="28.5">2</text>
<text x="343.3" y="29.9">GND</text>
<text x="358.7" y="29.9">STDBY</text>
<text x="372.5" y="28.5">5</text>
<text x="338.1" y="35.6">3</text>
<text x="372.5" y="35.6">4</text>
<text x="343.3" y="37">BAT</text>
<text x="362.8" y="37">VCC</text>
</g>
<g font-size="3.2" fill="#00f">
<text x="103.7" y="37.5" transform="rotate(-90 103.7 37.5)">3</text>
<text x="109" y="37.5" transform="rotate(-90 109 37.5)">2</text>
<text x="262.9" y="40.9">EP</text>
<text x="268.3" y="39.1">9</text>
<text x="105.5" y="47.9" transform="rotate(-90 105.5 47.9)">VOUT</text>
<text x="110.8" y="44.3" transform="rotate(-90 110.8 44.3)">SW</text>
<text x="244.8" y="42.6">1</text>
<text x="244.8" y="46.1">2</text>
<text x="248.2" y="44.4">VM</text>
<text x="248.2" y="47.9">VM</text>
<text x="244.8" y="49.7">3</text>
<text x="244.8" y="53.2">4</text>
<text x="248.2" y="51.4">VM</text>
<text x="248.2" y="55">VM</text>
<text x="103.7" y="64.6" transform="rotate(-90 103.7 64.6)">4</text>
<text x="105.5" y="61.1" transform="rotate(-90 105.5 61.1)">FB</text>
<text x="107.2" y="64.6" transform="rotate(-90 107.2 64.6)">5</text>
<text x="109" y="61.1" transform="rotate(-90 109 61.1)">EN</text>
<text x="110.8" y="64.6" transform="rotate(-90 110.8 64.6)">6</text>
<text x="112.5" y="61.1" transform="rotate(-90 112.5 61.1)">MODE</text>
<text x="114.3" y="64.6" transform="rotate(-90 114.3 64.6)">7</text>
<text x="116.1" y="61.1" transform="rotate(-90 116.1 61.1)">VIN</text>
<text x="216.6" y="69.4" transform="rotate(-90 216.6 69.4)">3</text>
<text x="209.5" y="76.1">1</text>
<text x="209.5" y="72.6">2</text>
<text x="213" y="77.9">1</text>
<text x="213" y="74.4">2</text>
<text x="218" y="72.2" transform="rotate(-90 218 72.2)">3</text>
<text x="216.6" y="82" transform="rotate(-90 216.6 82)">4</text>
<text x="218" y="79.3" transform="rotate(-90 218 79.3)">4</text>
<text x="350.7" y="81.8" transform="rotate(-90 350.7 81.8)">4</text>
<text x="343.5" y="84.9">1</text>
<text x="343.5" y="88.5">2</text>
<text x="347" y="86.7">1</text>
<text x="352.1" y="84.5" transform="rotate(-90 352.1 84.5)">4</text>
<text x="347" y="90.2">2</text>
<text x="350.7" y="94.4" transform="rotate(-90 350.7 94.4)">3</text>
<text x="352.1" y="91.7" transform="rotate(-90 352.1 91.7)">3</text>
<text x="205.9" y="144.9">1</text>
<text x="205.9" y="148.4">2</text>
<text x="209.4" y="146.7">G1</text>
<text x="234.1" y="146.7">D1</text>
<text x="240.1" y="148.4">9</text>
<text x="240.1" y="144.9">10</text>
<text x="205.9" y="152">3</text>
<text x="205.9" y="155.5">4</text>
<text x="209.4" y="150.2">D1</text>
<text x="209.4" y="153.7">D1</text>
<text x="228.5" y="150.2">S1/D2</text>
<text x="234.1" y="153.7">G2</text>
<text x="240.1" y="155.5">7</text>
<text x="240.1" y="152">8</text>
<text x="205.9" y="159">5</text>
<text x="209.4" y="157.3">D1</text>
<text x="209.4" y="160.8">S2</text>
<text x="234.4" y="160.8">S2</text>
<text x="234.4" y="157.3">S2</text>
<text x="240.1" y="159">6</text>
<text x="117.8" y="178.4">2</text>
<text x="142.1" y="176.7">BTST</text>
<text x="151.9" y="178.4">15</text>
<text x="151.9" y="174.9">16</text>
<text x="117.8" y="182">3</text>
<text x="117.8" y="185.5">4</text>
<text x="121.2" y="180.2">MPPSET</text>
<text x="121.2" y="183.7">STAT1</text>
<text x="139.9" y="180.2">HIDRV</text>
<text x="146.1" y="183.7">PH</text>
<text x="151.9" y="185.5">13</text>
<text x="151.9" y="182">14</text>
<text x="117.8" y="189">5</text>
<text x="121.2" y="187.3">TS</text>
<text x="121.2" y="190.8">STAT2</text>
<text x="139.3" y="187.3">LODRV</text>
<text x="141.3" y="190.8">REGN</text>
<text x="151.9" y="189">12</text>
<text x="117.8" y="192.5">6</text>
<text x="117.8" y="196.1">7</text>
<text x="121.2" y="194.3">VREF</text>
<text x="121.2" y="197.8">TERM_EN</text>
<text x="144.1" y="197.8">SRP</text>
<text x="151.9" y="196.1">10</text>
<text x="117.8" y="199.6">8</text>
<text x="121.2" y="201.4">VFB</text>
<text x="143.6" y="201.4">SRN</text>
<text x="151.9" y="199.6">9</text>
</g>
<g font-size="3.2">
<text x="114.3" y="37.5" transform="rotate(-90 114.3 37.5)">1</text>
<text x="116.1" y="46.3" transform="rotate(-90 116.1 46.3)">GND</text>
<text x="259.5" y="47.9">GND</text>
<text x="259.5" y="44.4">GND</text>
<text x="268.3" y="46.1">7</text>
<text x="268.3" y="42.6">8</text>
<text x="268.3" y="53.2">5</text>
<text x="259.5" y="55">GND</text>
<text x="352.4" y="159.4" transform="rotate(-90 352.4 159.4)">6</text>
<text x="356" y="159.4" transform="rotate(-90 356 159.4)">5</text>
<text x="359.5" y="159.4" transform="rotate(-90 359.5 159.4)">4</text>
<text x="363" y="159.4" transform="rotate(-90 363 159.4)">3</text>
<text x="366.5" y="159.4" transform="rotate(-90 366.5 159.4)">2</text>
<text x="370.1" y="159.4" transform="rotate(-90 370.1 159.4)">1</text>
<text x="146.5" y="173.1">EP</text>
<text x="151.9" y="171.4">17</text>
<text x="352.4" y="179" transform="rotate(-90 352.4 179)">7</text>
<text x="356" y="179" transform="rotate(-90 356 179)">8</text>
<text x="359.5" y="179" transform="rotate(-90 359.5 179)">9</text>
<text x="363" y="181.1" transform="rotate(-90 363 181.1)">10</text>
<text x="366.5" y="181.1" transform="rotate(-90 366.5 181.1)">11</text>
<text x="370.1" y="181.1" transform="rotate(-90 370.1 181.1)">12</text>
<text x="143.1" y="194.3">GND</text>
<text x="151.9" y="192.5">11</text>
</g>
<g font-size="3.2" fill="#f00">
<text x="259.7" y="51.4">VDD</text>
<text x="268.3" y="49.7">6</text>
<text x="117.8" y="174.9">1</text>
<text x="121.2" y="176.7">VCC</text>
</g>
<g font-size="2.8" fill="#840000">
<text x="290.2" y="187.6" transform="rotate(-90 290.2 187.6)">2</text>
<text x="290.2" y="196.4" transform="rotate(-90 290.2 196.4)">1</text>
</g>
</svg>
